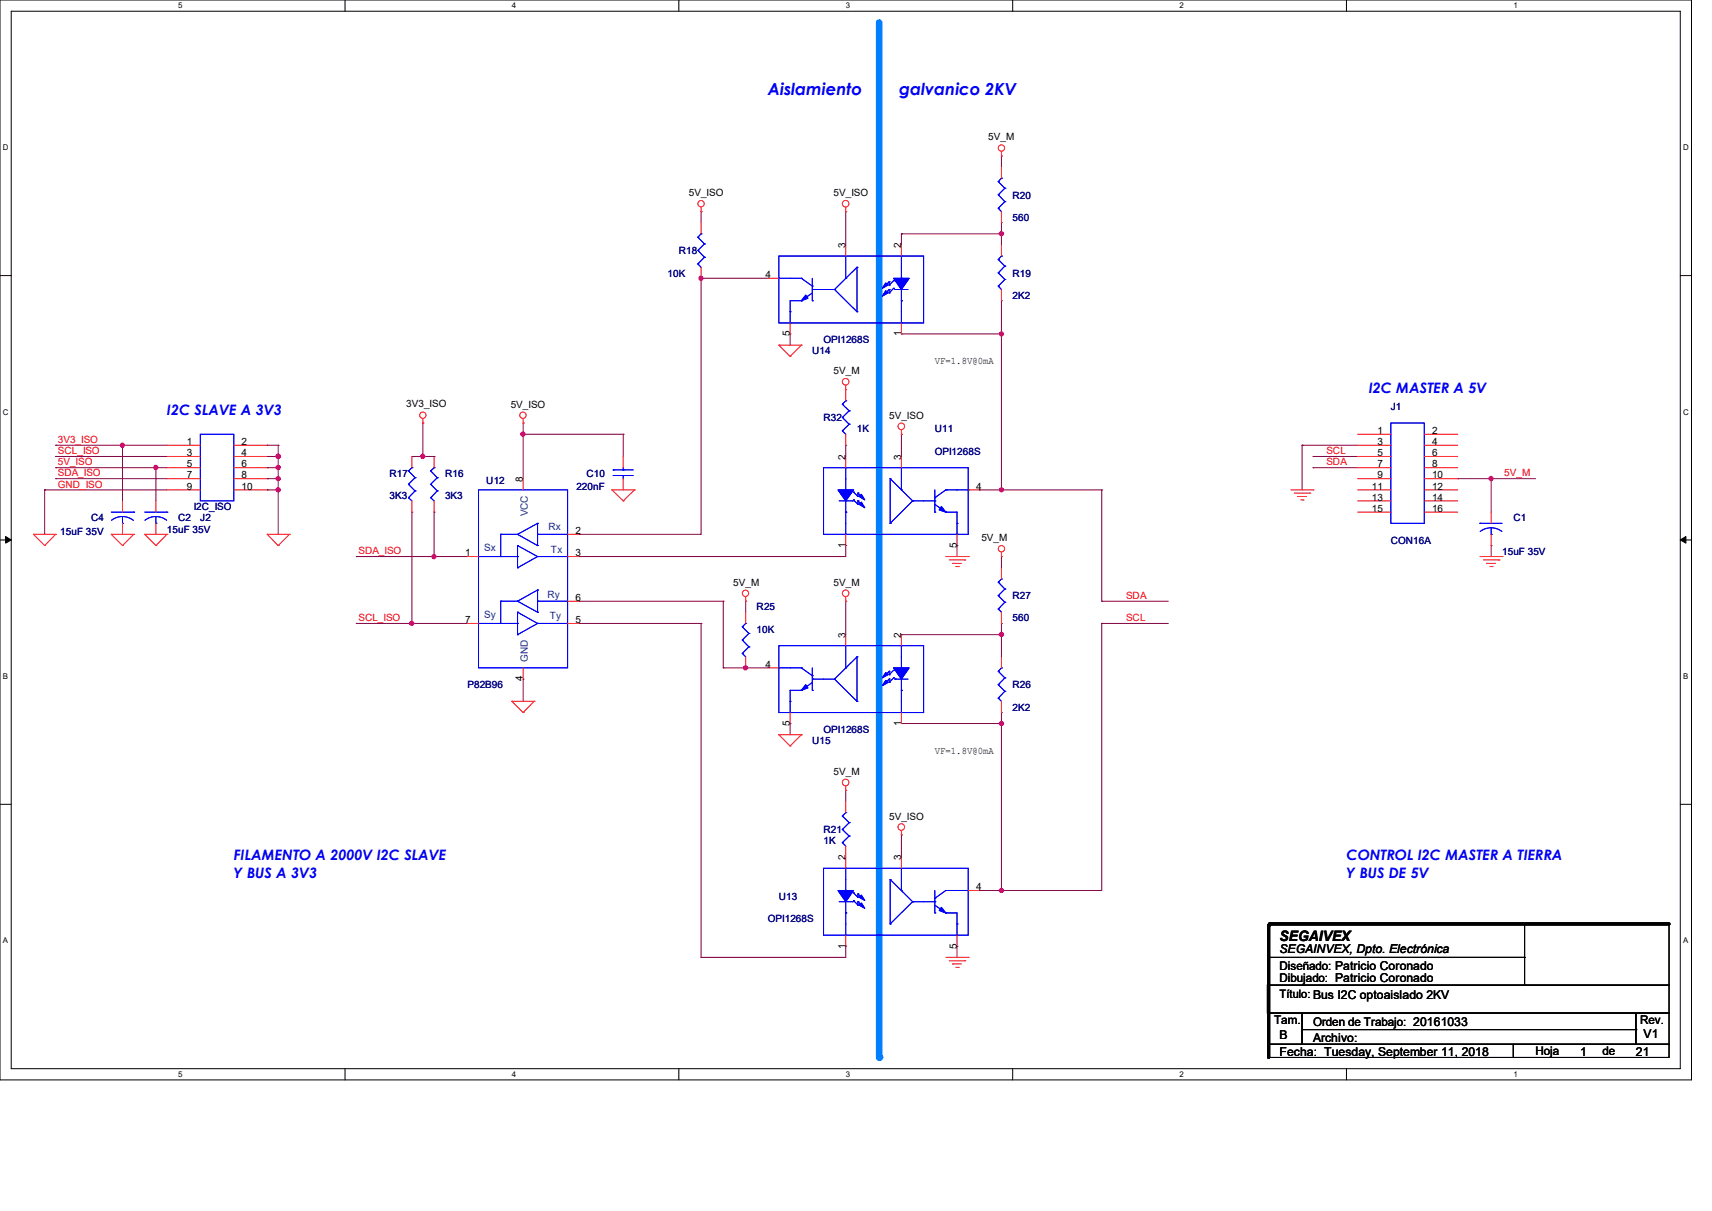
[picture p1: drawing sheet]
<svg xmlns="http://www.w3.org/2000/svg" width="297mm" height="210mm" viewBox="0 0 297 210" stroke-linecap="round" stroke-linejoin="round" font-family="sans-serif">
<path d="M0 0h293.5v187.3h-293.5zM1.9 1.9h289.6v183.4h-289.6z" fill="none" stroke="#000" stroke-width=".17"/>
<g fill="#fff">
<path d="M30.9 .2h.8v1.5h-.8z"/>
<path d="M30.9 185.5h.8v1.6h-.8z"/>
</g>
<path d="M59.9 0v1.9M59.9 185.3v2" fill="none" stroke="#000" stroke-width=".17"/>
<g fill="#fff">
<path d="M88.8 .2h.8v1.5h-.8z"/>
<path d="M88.8 185.5h.8v1.6h-.8z"/>
</g>
<path d="M117.8 0v1.9M117.8 185.3v2" fill="none" stroke="#000" stroke-width=".17"/>
<g fill="#fff">
<path d="M146.7 .2h.8v1.5h-.8z"/>
<path d="M146.7 185.5h.8v1.6h-.8z"/>
</g>
<path d="M175.7 0v1.9M175.7 185.3v2" fill="none" stroke="#000" stroke-width=".17"/>
<g fill="#fff">
<path d="M204.6 .2h.8v1.5h-.8z"/>
<path d="M204.6 185.5h.8v1.6h-.8z"/>
</g>
<path d="M233.6 0v1.9M233.6 185.3v2" fill="none" stroke="#000" stroke-width=".17"/>
<g fill="#fff">
<path d="M262.6 .2h.7v1.5h-.7z"/>
<path d="M262.6 185.5h.7v1.6h-.7z"/>
<path d="M.5 24.8h1v1.6h-1z"/>
<path d="M292 24.8h1v1.6h-1z"/>
<path d="M.5 70.7h1v1.5h-1z"/>
<path d="M292 70.7h1v1.5h-1z"/>
</g>
<path d="M0 47.8h1.9M291.5 47.8h2" fill="none" stroke="#000" stroke-width=".17"/>
<g fill="#fff">
<path d="M.5 116.5h.9v1.6h-.9z"/>
<path d="M292 116.5h.9v1.6h-.9z"/>
</g>
<path d="M0 93.6h1.9M291.5 93.6h2" fill="none" stroke="#000" stroke-width=".17"/>
<path d="M1 93l.9 .6-.9 .6zM291.5 93.6l1-.6v1.2z" fill="#000" stroke="#000" stroke-width=".17"/>
<g fill="#fff">
<path d="M.5 162.4h.9v1.5h-.9z"/>
<path d="M292 162.4h.9v1.5h-.9z"/>
</g>
<g fill="none" stroke="#000" stroke-width=".17">
<path d="M0 139.5h1.9M291.5 139.5h2M219.9 170.9h69.7v4.8h-69.7zM220.1 160.2h69.5v10.7h-69.5zM220.1 175.7h5.8v5.4h-5.8zM220.1 166h44.4M225.9 175.7h57.9v5.4h-57.9zM225.9 178.6h57.9M264.5 166h.1M264.5 170.9h.1M264.5 160.2v10.7M283.8 175.7h5.8v5.4h-5.8z"/>
<path d="M283.8 178.6h.1M220.1 181.1h42.5v2.3h-42.5zM262.6 181.1h27v2.3h-27z"/>
</g>
<g fill="none" stroke="#800040" stroke-width=".17">
<path d="M121.6 36.7h.1M121.6 36.7v1.9M146.7 36.7h.1M146.7 36.7v5.8M173.7 38.6h.1M173.7 27.1h.1M173.7 27.1v1.9M173.7 38.6v3.9M121.6 48.3h.1M121.6 48.3v44.4h-21.2M121.6 48.3h11.6M137.1 57.9h.1"/>
<path d="M137.1 57.9v2M156.4 40.6h.1M156.4 57.9h.1M156.4 40.6v1.9M156.4 40.6h17.3M156.4 57.9h17.3M173.7 40.6h.1M173.7 52.2h.1M173.7 57.9h.1M173.7 52.2v32.8M9.7 79.2h.1M9.7 77.2h.1"/>
<path d="M9.7 79.2h19.3M9.7 77.2h19.3M21.3 77.2h.1M21.3 77.2v9.7M46.4 77.2h.1M46.4 79.2h.1M46.4 79.2h1.9M46.4 77.2h1.9M48.3 77.2h.1M48.3 79.2h.1M48.3 77.2v15.5M71.5 79.2h3.8"/>
<path d="M73.4 79.2h.1M73.4 73.4h.1M73.4 73.4v5.8M75.3 79.2h.1M90.8 75.3h.1M90.8 73.4h.1M90.8 73.4v9.6M90.8 75.3h17.3M108.1 75.3h.1M108.1 75.3v3.9M146.7 77.2h.1M146.7 77.2v2"/>
<path d="M156.4 75.3h.1M156.4 75.3v3.9M225.9 77.2h.1M225.9 77.2h9.6M225.9 77.2v7.8M227.8 79.2h.1M227.8 79.2h7.7M7.7 85h.1M7.7 85h21.3M7.7 85v7.7M9.7 83h.1M9.7 81.1h.1"/>
<path d="M9.7 83h19.3M9.7 81.1h19.3M27.1 81.1h.1M27.1 81.1v5.8M46.4 83h.1M46.4 85h.1M46.4 81.1h.1M46.4 85h1.9M46.4 83h1.9M46.4 81.1h1.9M48.3 85h.1M48.3 83h.1"/>
<path d="M48.3 81.1h.1M61.8 96.5h.1M61.8 96.5h19.3M71.5 88.8h.1M71.5 88.8v19.3M75.3 88.8h.1M75.3 96.5h.1M75.3 88.8v7.7M100.4 96.5h.1M100.4 92.7h.1M146.7 94.6h.1M146.7 94.6v1.9h-46.3"/>
<path d="M166 94.6h.1M166 94.6v1.9M169.9 85h.1M169.9 85h21.2M173.7 96.5h.1M173.7 85h.1M173.7 96.5v2M191.1 85h.1M191.1 85v19.3M227.8 81.1h.1M227.8 81.1h7.7M252.9 83h.1"/>
<path d="M252.9 83h13.5M258.7 83h.1M258.7 94.6h.1M258.7 83v5.8M258.7 94.6v1.9M61.8 108.1h.1M61.8 108.1h19.3M71.5 108.1h.1M90.8 117.8h.1M90.8 117.8v3.8M100.4 108.1h.1M100.4 104.3h.1"/>
<path d="M100.4 108.1h21.2M100.4 104.3h25.1M121.6 108.1h.1M121.6 108.1v57.9M125.5 104.3h.1M125.5 115.8h.1M125.5 115.8h7.7M125.5 104.3v11.5M129.4 104.3h.1M129.4 115.8h.1M129.4 104.3v1.9M146.7 104.3h.1"/>
<path d="M146.7 104.3v5.8M156.4 110.1h.1M156.4 110.1h17.3M173.7 110.1h.1M173.7 108.1h.1M173.7 108.1v5.8M191.1 108.1h.1M191.1 104.3h.1M191.1 108.1h11.6M191.1 108.1v46.3h-21.2M191.1 104.3h11.6M137.1 125.5h.1"/>
<path d="M137.1 125.5v1.9M146.7 137.1h.1M146.7 137.1v1.9M156.4 125.5h.1M156.4 125.5h17.3M173.7 125.5h.1M173.7 123.6h.1M173.7 123.6v30.8M156.4 144.8h.1M156.4 144.8v3.9M169.9 154.4h.1M173.7 154.4h.1"/>
<path d="M121.6 166h.1M146.7 164.1h.1M146.7 164.1v1.9h-25.1M166 164.1h.1M166 164.1v1.9"/>
</g>
<g fill="#f0f" stroke="#f0f" stroke-width=".17">
<circle cx="121.6" cy="48.3" r=".37"/>
<circle cx="173.7" cy="40.5" r=".37"/>
<circle cx="173.7" cy="84.9" r=".37"/>
<circle cx="173.7" cy="57.9" r=".37"/>
<circle cx="73.3" cy="79.1" r=".37"/>
<circle cx="71.4" cy="108.1" r=".37"/>
<circle cx="75.3" cy="96.5" r=".37"/>
<circle cx="173.7" cy="154.4" r=".37"/>
<circle cx="173.7" cy="125.5" r=".37"/>
<circle cx="48.3" cy="84.9" r=".37"/>
<circle cx="48.3" cy="79.1" r=".37"/>
<circle cx="48.3" cy="83" r=".37"/>
<circle cx="27" cy="81.1" r=".37"/>
<circle cx="90.7" cy="75.3" r=".37"/>
<circle cx="48.3" cy="81.1" r=".37"/>
<circle cx="258.7" cy="83" r=".37"/>
<circle cx="21.2" cy="77.2" r=".37"/>
<circle cx="173.7" cy="110" r=".37"/>
<circle cx="129.3" cy="115.8" r=".37"/>
</g>
<g fill="none" stroke="#f00" stroke-width=".17">
<path d="M121.6 36.7h.1M121.6 35.9v.8M146.7 36.7h.1M146.7 35.9v.8M173.7 27.1h.1M173.7 26.3v.8M135.1 59.9h.1M135.1 59.9h3.9M135.1 59.9l2 1.9M139 59.9h.1M139 59.9l-1.9 1.9M73.4 73.4h.1"/>
<path d="M73.4 72.6v.8M90.8 73.4h.1M90.8 72.6v.8M137.1 61.8h.1M146.7 67.6h.1M146.7 66.8v.8M156.4 75.3h.1M156.4 74.5v.8M5.8 92.7h.1M5.8 92.7h3.9M5.8 92.7l1.9 1.9M7.7 94.6h.1"/>
<path d="M9.7 92.7h.1M9.7 92.7l-2 1.9M19.3 92.7h.1M19.3 92.7h3.9M19.3 92.7l2 1.9M21.3 94.6h.1M23.2 92.7h.1M23.2 92.7l-1.9 1.9M25.1 92.7h.1M25.1 92.7h3.9M25.1 92.7l2 1.9M27.1 94.6h.1"/>
<path d="M29 92.7h.1M29 92.7l-1.9 1.9M46.4 92.7h.1M46.4 92.7h3.8M46.4 92.7l1.9 1.9M48.3 94.6h.1M50.2 92.7h.1M50.2 92.7l-1.9 1.9M106.2 85h.1M106.2 85h3.9M106.2 85l1.9 1.9M108.1 86.9h.1"/>
<path d="M110.1 85h.1M110.1 85l-2 1.9M164.1 96.5h3.9M164.7 97.1h2.7M165.3 97.7h.1M165.3 97.7h1.5M165.8 98.3h.4M166.2 98.3h.1M167.4 97.1h.1M168 96.5h.1M173.7 96.5h.1M173.7 95.8v.7"/>
<path d="M223.9 85h3.9M224.5 85.5h2.7M225.1 86.1h.1M225.1 86.1h1.6M225.7 86.7h.4M226.1 86.7h.1M227.2 85.5h.1M227.8 85h.1M256.8 96.5h3.8M257.3 97.1h2.8M257.9 97.7h.1M257.9 97.7h1.6"/>
<path d="M258.5 98.3h.4M258.9 98.3h.1M260.1 97.1h.1M260.6 96.5h.1M129.4 104.3h.1M129.4 103.5v.8M146.7 104.3h.1M146.7 103.5v.8M88.8 121.6h.1M88.8 121.6h3.9M88.8 121.6l2 2M90.8 123.6h.1"/>
<path d="M92.7 121.6h.1M92.7 121.6l-1.9 2M135.1 127.4h.1M135.1 127.4h3.9M135.1 127.4l2 2M137.1 129.4h.1M139 127.4h.1M139 127.4l-1.9 2M146.7 137.1h.1M146.7 136.3v.8M156.4 144.8h.1M156.4 144v.8"/>
<path d="M164.1 166h3.9M164.7 166.6h2.7M165.3 167.2h.1M165.3 167.2h1.5M165.8 167.8h.4M166.2 167.8h.1M167.4 166.6h.1M168 166h.1"/>
<circle cx="121.6" cy="35.3" r=".55"/>
<circle cx="146.7" cy="35.3" r=".57"/>
<circle cx="173.7" cy="25.7" r=".55"/>
<circle cx="73.4" cy="72" r=".55"/>
<circle cx="90.7" cy="72" r=".55"/>
<circle cx="146.7" cy="66.2" r=".57"/>
<circle cx="156.4" cy="73.9" r=".57"/>
<circle cx="173.7" cy="95.2" r=".55"/>
<circle cx="129.3" cy="102.9" r=".55"/>
<circle cx="146.7" cy="102.9" r=".57"/>
<circle cx="146.7" cy="135.7" r=".57"/>
<circle cx="156.4" cy="143.4" r=".57"/>
</g>
<path d="M220.1 160.4v23M220.3 160.2h69.3" fill="none" stroke="#000" stroke-width=".55"/>
<g fill="#000">
<circle cx="220.1" cy="160.4" r=".28"/>
<circle cx="220.3" cy="160.2" r=".28"/>
</g>
<path d="M152.5 3.9v179.5" fill="none" stroke="#0080ff" stroke-width="1.1"/>
<circle cx="152.5" cy="183.4" r=".57" fill="#0080ff"/>
<g fill="#00f" stroke="#00f" stroke-width=".17">
<path d="M153.7 50.4l.4 .4-1 .6z"/>
<path d="M153.7 49.1l.4 .3-1 .6z"/>
<path d="M139.8 51.2l.4 .5-1.2 .5z"/>
<path d="M153.7 118l.4 .4-1 .5z"/>
<path d="M153.7 116.6l.4 .4-1 .6z"/>
<path d="M139.8 118.7l.4 .6-1.2 .4z"/>
<path d="M149.1 87.5l.3-.4 .6 1z"/>
<path d="M149.1 86.1l.3-.4 .6 1z"/>
<path d="M163.3 87.8l.8 1-1.2-.4z"/>
<path d="M149.1 157l.3-.4 .6 .9z"/>
<path d="M149.1 155.6l.3-.4 .6 1z"/>
<path d="M163.3 157.4l.8 .9-1.2-.4z"/>
<path d="M155 48.3h2.7l-1.3 1.9z" fill-rule="evenodd"/>
<path d="M155 48.3h2.7l-1.3 1.9z" fill-rule="evenodd"/>
<path d="M155 115.8h2.7l-1.3 2z" fill-rule="evenodd"/>
<path d="M155 115.8h2.7l-1.3 2z" fill-rule="evenodd"/>
<path d="M145.4 85h2.7l-1.4 1.9z" fill-rule="evenodd"/>
<path d="M145.4 85h2.7l-1.4 1.9z" fill-rule="evenodd"/>
<path d="M145.4 154.4h2.7l-1.4 2z" fill-rule="evenodd"/>
<path d="M145.4 154.4h2.7l-1.4 2z" fill-rule="evenodd"/>
</g>
<g fill="none" stroke="#00f" stroke-width=".17">
<path d="M173.2 36.1h.1M173.2 33.8h.1M173.2 31.5h.1M173.2 36.1l.5 .6M173.2 33.8l1.1 1.2M173.2 31.5l1.1 1.1M173.7 30.9h.1M173.7 30.9l-.5 .6M174.3 35h.1M174.3 32.6h.1M174.3 35l-1.1 1.1M174.3 32.6l-1.1 1.2"/>
<path d="M121.1 45.8h.1M121.1 43.4h.1M121.1 41.1h.1M121.1 45.8l.5 .6M121.1 43.4l1.1 1.2M121.1 41.1l1.1 1.2M121.6 40.6h.1M121.6 40.6l-.5 .5M122.2 44.6h.1M122.2 42.3h.1M122.2 44.6l-1.1 1.2M122.2 42.3l-1.1 1.1"/>
<path d="M135.1 44.4h25.1v11.6h-25.1zM135.1 48.3h.1M135.1 48.3h3.9M137.1 54.1h.1M137.1 56h.1M139 52.2h.1M139 48.3h.1M139 48.3l1.9 1.3M139 52.2h-1.9v3.8M140.9 52.2h.1M140.9 49.6h.1M140.9 50.2h.1"/>
<path d="M140.9 50.2h3.9M140.9 48.3v3.9M140.9 50.8l-1.9 1.4M144.8 50.2h.1M144.8 50.2l3.9 3.9M146.7 48.3h.1M146.7 44.4v3.9M148.7 46.4h.1M148.7 54.1h.1M148.7 46.4l-3.9 3.8M148.7 46.4v7.7M154.3 50.8h.1"/>
<path d="M154.3 50.2h.1M154.3 49.4h.1M154.3 48.9h.1M154.3 48.9v.5M154.3 50.2v.6M154.3 50.2l-.8 .8M154.3 48.9l-.8 .7M155 50h.1M155 48.7h.1M155 50l-.7 .8M155 48.7l-.7 .7M155.2 50.2h.1"/>
<path d="M155.2 50.2h2.3M156.4 48.3h.1M156.4 52.2h.1M156.4 56h.1M156.4 44.4h.1M156.4 44.4v3.9M156.4 50.2v5.8M173.2 49.6h.1M173.2 47.3h.1M173.2 45h.1M173.2 49.6l.5 .6M173.2 47.3l1.1 1.2"/>
<path d="M173.2 45l1.1 1.1M173.7 44.4h.1M173.7 44.4l-.5 .6M174.3 48.5h.1M174.3 46.1h.1M174.3 48.5l-1.1 1.1M174.3 46.1l-1.1 1.2M34.8 75.3h5.8v11.6h-5.8zM146.1 74.7h.1M146.1 72.4h.1M146.1 70.1h.1M146.1 74.7l.6 .6"/>
<path d="M146.1 72.4l1.2 1.2M146.1 70.1l1.2 1.1M146.7 69.5h.1M146.7 69.5l-.6 .6M147.3 73.6h.1M147.3 71.2h.1M147.3 73.6l-1.2 1.1M147.3 71.2l-1.2 1.2M241.3 73.4h5.8v17.4h-5.8zM19.3 88.8h3.9M21.3 90.8h.1M21.3 89.6l1.1 .2 .7 .4"/>
<path d="M21.3 89.6l-.9 .1-1.1 .5M21.3 89.6v1.2M23.2 88.8h.1M25.1 88.8h3.9M27.1 90.8h.1M27.1 89.6l1.1 .2 .7 .4M27.1 89.6l-.9 .1-1.1 .5M27.1 89.6v1.2M29 88.8h.1M70.9 86.3h.1M70.9 84h.1M70.9 81.7h.1"/>
<path d="M70.9 86.3l.6 .6M70.9 84l1.1 1.1M70.9 81.7l1.1 1.1M71.5 81.1h.1M71.5 81.1l-.6 .6M72 85.1h.1M72 82.8h.1M72 85.1l-1.1 1.2M72 82.8l-1.1 1.2M74.7 86.3h.1M74.7 84h.1M74.7 81.7h.1"/>
<path d="M74.7 86.3l.6 .6M74.7 84l1.2 1.1M74.7 81.7l1.2 1.1M75.3 81.1h.1M75.3 81.1l-.6 .6M75.9 85.1h.1M75.9 82.8h.1M75.9 85.1l-1.2 1.2M75.9 82.8l-1.2 1.2M83 85h15.5v30.8h-15.5zM83 96.5h.1M83 96.5h6.8"/>
<path d="M86.9 92.7h.1M86.9 96.5h.1M86.9 92.7h2.9M86.9 92.7v3.8M89.8 92.7h.1M89.8 98.5h.1M89.8 94.6h.1M89.8 96.5h.1M89.8 92.7l3.5 1.9M89.8 94.6v3.9M89.8 94.6l3.5 1.9M93.3 94.6h.1"/>
<path d="M93.3 90.8h.1M93.3 96.5h.1M93.3 92.7h.1M93.3 90.8v3.8M93.3 90.8l-3.5 1.9M93.3 96.5l-3.5 2M93.3 92.7h5.2M93.3 96.5h5.2M98.5 96.5h.1M106.4 82.5h.1M106.4 81.5h.1M106.4 82.5h3.5"/>
<path d="M106.4 81.5h3.5M108.1 81.5h.1M108.1 82.5h.1M108.1 81.1v.4M108.1 82.5v.5M142.9 81.1h25.1v11.6h-25.1zM145.6 86.9h2.3M146.7 85h.1M146.7 88.8h.1M146.7 92.7h.1M146.7 81.1h.1M146.7 81.1v3.9"/>
<path d="M146.7 86.9v5.8M147.9 86.9h.1M148.1 86.7h.1M148.1 85.3h.1M148.1 86.7l.7 .8M148.1 85.3l.7 .8M148.8 87.5h.1M148.8 86.9h.1M148.8 86.1h.1M148.8 85.5h.1M148.8 85.5v.6M148.8 86.9v.6"/>
<path d="M148.8 86.9l.8 .8M148.8 85.5l.8 .8M154.4 83h.1M154.4 90.8h.1M154.4 83l3.9 3.9M154.4 83v7.8M156.4 85h.1M156.4 81.1v3.9M158.3 86.9h.1M158.3 86.9h3.9M158.3 86.9l-3.9 3.9M162.2 88.8h.1"/>
<path d="M162.2 86.3h.1M162.2 86.9h.1M162.2 85v3.8M162.2 87.5l1.9 1.3M164.1 88.8h.1M164.1 85h.1M164.1 88.8h1.9v3.9M164.1 85l-1.9 1.3M164.1 85h3.9M166 90.8h.1M166 92.7h.1M168 85h.1"/>
<path d="M256.8 90.8h.1M256.8 90.8h3.8M258.7 92.7h.1M258.7 91.5l-.8 .1-1.1 .6M258.7 91.5l1.2 .3 .7 .4M258.7 91.5v1.2M83 108.1h6.8M86.9 104.3h.1M86.9 108.1h.1M86.9 104.3v3.8M86.9 104.3h2.9M89.8 106.2h.1"/>
<path d="M89.8 110.1h.1M89.8 104.3h.1M89.8 108.1h.1M89.8 106.2v3.9M89.8 106.2l3.5 1.9M89.8 104.3l3.5 1.9M93.3 108.1h.1M93.3 102.3h.1M93.3 106.2h.1M93.3 104.3h.1M93.3 102.3v3.9M93.3 108.1l-3.5 2"/>
<path d="M93.3 102.3l-3.5 2M93.3 108.1h5.2M93.3 104.3h5.2M128.8 113.3h.1M128.8 111h.1M128.8 108.7h.1M128.8 113.3l.6 .6M128.8 111l1.1 1.2M128.8 108.7l1.1 1.2M129.4 108.1h.1M129.4 108.1l-.6 .6M129.9 112.2h.1"/>
<path d="M129.9 109.9h.1M129.9 112.2l-1.1 1.1M129.9 109.9l-1.1 1.1M135.1 112h25.1v11.6h-25.1zM135.1 115.8h.1M135.1 115.8h3.9M139 119.7h.1M139 115.8h.1M139 119.7h-1.9v3.9M139 115.8l1.9 1.4M140.9 119.7h.1M140.9 117.2h.1"/>
<path d="M140.9 117.8h.1M140.9 115.8v3.9M140.9 117.8h3.9M140.9 118.4l-1.9 1.3M144.8 117.8h.1M144.8 117.8l3.9 3.8M146.7 115.8h.1M146.7 112v3.8M148.7 113.9h.1M148.7 113.9v7.7M148.7 113.9l-3.9 3.9M154.3 118.4h.1"/>
<path d="M154.3 117.8h.1M154.3 117h.1M154.3 116.4h.1M154.3 116.4v.6M154.3 117.8v.6M154.3 117.8l-.8 .7M154.3 116.4l-.8 .8M155 117.6h.1M155 116.2h.1M155 117.6l-.7 .8M155 116.2l-.7 .8M155.2 117.8h.1"/>
<path d="M155.2 117.8h2.3M156.4 115.8h.1M156.4 119.7h.1M156.4 112h.1M156.4 112v3.8M156.4 117.8v5.8M173.2 118.7h.1M173.2 116.4h.1M173.2 105.6h.1M173.2 103.3h.1M173.2 101h.1M173.2 118.7l1.1 1.2"/>
<path d="M173.2 116.4l1.1 1.2M173.2 105.6l.5 .6M173.2 103.3l1.1 1.1M173.2 101l1.1 1.2M173.7 115.8h.1M173.7 100.4h.1M173.7 115.8l-.5 .6M173.7 100.4l-.5 .6M174.3 119.9h.1M174.3 117.6h.1M174.3 104.4h.1M174.3 102.2h.1"/>
<path d="M174.3 119.9l-1.1 1.2M174.3 117.6l-1.1 1.1M174.3 104.4l-1.1 1.2M174.3 102.2l-1.1 1.1M137.1 121.6h.1M137.1 123.6h.1M148.7 121.6h.1M156.4 123.6h.1M173.2 121.1h.1M173.2 121.1l.5 .5M142.9 150.6h25.1v11.6h-25.1zM145.6 156.4h2.3"/>
<path d="M146.1 146.1h.1M146.1 143.8h.1M146.1 141.5h.1M146.1 146.1l.6 .6M146.1 143.8l1.2 1.2M146.1 141.5l1.2 1.2M146.7 154.4h.1M146.7 158.3h.1M146.7 150.6h.1M146.7 140.9h.1M146.7 150.6v3.8M146.7 156.4v5.8"/>
<path d="M146.7 140.9l-.6 .6M147.3 145h.1M147.3 142.7h.1M147.3 145l-1.2 1.1M147.3 142.7l-1.2 1.1M147.9 156.4h.1M148.1 156.2h.1M148.1 154.9h.1M148.1 156.2l.7 .8M148.1 154.9l.7 .7M148.8 157h.1M148.8 156.4h.1"/>
<path d="M148.8 155.6h.1M148.8 155h.1M148.8 155v.6M148.8 156.4v.6M148.8 156.4l.8 .7M148.8 155l.8 .8M154.4 152.5h.1M154.4 152.5v7.7M154.4 152.5l3.9 3.9M156.4 154.4h.1M156.4 150.6v3.8M158.3 156.4h.1"/>
<path d="M158.3 156.4h3.9M158.3 156.4l-3.9 3.8M162.2 158.3h.1M162.2 155.8h.1M162.2 156.4h.1M162.2 154.4v3.9M162.2 157l1.9 1.3M164.1 158.3h.1M164.1 154.4h.1M164.1 158.3h1.9v3.9M164.1 154.4l-1.9 1.4M164.1 154.4h3.9"/>
<path d="M168 154.4h.1M146.7 162.2h.1M154.4 160.2h.1M166 160.2h.1M166 162.2h.1"/>
</g>
<g fill="none" stroke="#f00" stroke-width=".17">
<path d="M121.6 38.6v2M173.7 29v1.9M173.7 36.7v1.9M121.6 46.4v1.9M133.2 48.3h1.9M137.1 56v1.9M146.7 42.5v1.9M156.4 42.5v1.9M156.4 56v1.9M173.7 42.5v1.9M173.7 50.2v2M29 77.2h5.8"/>
<path d="M29 79.2h5.8M40.6 77.2h5.8M40.6 79.2h5.8M71.5 79.2v1.9M75.3 79.2v1.9M108.1 79.2v1.9M146.7 67.6v1.9M146.7 75.3v1.9M146.7 79.2v1.9M156.4 79.2v1.9M235.5 77.2h5.8M235.5 79.2h5.8"/>
<path d="M235.5 75.3h5.8M247.1 77.2h5.8M247.1 79.2h5.8M247.1 75.3h5.8M21.3 86.9v1.9M21.3 90.8v1.9M27.1 86.9v1.9M27.1 90.8v1.9M29 81.1h5.8M29 83h5.8M29 85h5.8M40.6 81.1h5.8"/>
<path d="M40.6 83h5.8M40.6 85h5.8M71.5 86.9v1.9M75.3 86.9v1.9M81.1 96.5h1.9M90.8 83v2M98.5 96.5h1.9M98.5 92.7h1.9M108.1 83v2M146.7 92.7v1.9M166 92.7v1.9M168 85h1.9"/>
<path d="M173.7 98.5v1.9M235.5 81.1h5.8M235.5 83h5.8M235.5 85h5.8M235.5 86.9h5.8M235.5 88.8h5.8M247.1 81.1h5.8M247.1 83h5.8M247.1 85h5.8M247.1 86.9h5.8M247.1 88.8h5.8M258.7 88.8v2"/>
<path d="M258.7 92.7v1.9M81.1 108.1h1.9M90.8 115.8v2M98.5 108.1h1.9M98.5 104.3h1.9M129.4 106.2v1.9M129.4 113.9v1.9M133.2 115.8h1.9M146.7 110.1v1.9M156.4 110.1v1.9M173.7 106.2v1.9M173.7 113.9v1.9"/>
<path d="M137.1 123.6v1.9M146.7 139v1.9M156.4 123.6v1.9M173.7 121.6v2M146.7 146.7v3.9M156.4 148.7v1.9M168 154.4h1.9M146.7 162.2v1.9M166 162.2v1.9"/>
</g>
<g fill="#f0f" stroke="#f0f" stroke-width=".17">
<circle cx="121.6" cy="48.3" r=".37"/>
<circle cx="173.7" cy="40.5" r=".37"/>
<circle cx="173.7" cy="84.9" r=".37"/>
<circle cx="173.7" cy="57.9" r=".37"/>
<circle cx="73.3" cy="79.1" r=".37"/>
<circle cx="71.4" cy="108.1" r=".37"/>
<circle cx="75.3" cy="96.5" r=".37"/>
<circle cx="173.7" cy="154.4" r=".37"/>
<circle cx="173.7" cy="125.5" r=".37"/>
<circle cx="48.3" cy="84.9" r=".37"/>
<circle cx="48.3" cy="79.1" r=".37"/>
<circle cx="48.3" cy="83" r=".37"/>
<circle cx="27" cy="81.1" r=".37"/>
<circle cx="90.7" cy="75.3" r=".37"/>
<circle cx="48.3" cy="81.1" r=".37"/>
<circle cx="258.7" cy="83" r=".37"/>
<circle cx="21.2" cy="77.2" r=".37"/>
<circle cx="173.7" cy="110" r=".37"/>
<circle cx="129.3" cy="115.8" r=".37"/>
</g>
<g font-size="2.9" fill="#00f">
<text x="133.2" y="16.5">Aislamiento</text>
<text x="156" y="16.5">galvanico 2KV</text>
</g>
<g font-size="2.5" fill="#00f">
<text x="237.4" y="68.2">I2C MASTER A 5V</text>
<text x="29" y="72">I2C SLAVE A 3V3</text>
<text x="40.6" y="149.2">FILAMENTO A 2000V I2C SLAVE</text>
<text x="233.6" y="149.2">CONTROL I2C MASTER A TIERRA</text>
<text x="40.6" y="152.3">Y BUS A 3V3</text>
<text x="233.6" y="152.3">Y BUS DE 5V</text>
</g>
<text font-size="2.5" x="222" y="163.1">SEGAIVEX</text>
<g font-size="2.1">
<text x="222" y="165.3">SEGAINVEX, Dpto. Electrónica</text>
<text x="222" y="168.1">Diseñado: Patricio Coronado</text>
<text x="222" y="170.3">Dibujado: Patricio Coronado</text>
<text x="221.1" y="177.6">Tam.</text>
<text x="227.8" y="178">Orden de Trabajo: 20161033</text>
<text x="284.6" y="177.6">Rev.</text>
<text x="285.2" y="180">V1</text>
<text x="222" y="180.1">B</text>
<text x="222" y="183">Fecha: Tuesday, September 11, 2018</text>
<text x="227.8" y="180.7">Archivo:</text>
<text x="266.4" y="183">Hoja</text>
<text x="274.1" y="183">1</text>
<text x="278" y="183">de</text>
<text x="283.8" y="183">21</text>
</g>
<text font-size="2" x="222" y="173.1">Título: Bus I2C optoaislado 2KV</text>
<g font-size="1.7">
<text x="171.4" y="24.2">5V_M</text>
<text x="119.5" y="34">5V_ISO</text>
<text x="144.6" y="34">5V_ISO</text>
<text x="146.7" y="43.1" transform="rotate(-90 146.7 43.1)">3</text>
<text x="156.3" y="43.1" transform="rotate(-90 156.3 43.1)">2</text>
<text x="132.8" y="48.2">4</text>
<text x="137" y="58.3" transform="rotate(-90 137 58.3)">5</text>
<text x="156.3" y="58.3" transform="rotate(-90 156.3 58.3)">1</text>
<text x="144.6" y="64.9">5V_M</text>
<text x="162.2" y="63.2">VF=1.8V@0mA</text>
<text x="70.5" y="70.5">3V3_ISO</text>
<text x="88.6" y="70.7">5V_ISO</text>
<text x="32.4" y="77.2">1</text>
<text x="41.9" y="77.2">2</text>
<text x="154.3" y="72.6">5V_ISO</text>
<text x="239" y="75.3">1</text>
<text x="239" y="77.2">3</text>
<text x="248.4" y="75.3">2</text>
<text x="248.4" y="77.2">4</text>
<text x="32.4" y="79.1">3</text>
<text x="32.4" y="81.1">5</text>
<text x="32.4" y="83">7</text>
<text x="41.9" y="79.1">4</text>
<text x="41.9" y="81.1">6</text>
<text x="41.9" y="83">8</text>
<text x="90.7" y="83.6" transform="rotate(-90 90.7 83.6)">8</text>
<text x="146.7" y="79.8" transform="rotate(-90 146.7 79.8)">2</text>
<text x="156.3" y="79.8" transform="rotate(-90 156.3 79.8)">3</text>
<text x="239" y="79.1">5</text>
<text x="239" y="81.1">7</text>
<text x="239" y="83">9</text>
<text x="248.4" y="79.1">6</text>
<text x="248.4" y="81.1">8</text>
<text x="248.4" y="83">10</text>
<text x="32.4" y="84.9">9</text>
<text x="41.9" y="84.9">10</text>
<text x="169.3" y="84.9">4</text>
<text x="238" y="84.9">11</text>
<text x="238" y="86.8">13</text>
<text x="238" y="88.8">15</text>
<text x="248.4" y="84.9">12</text>
<text x="248.4" y="86.8">14</text>
<text x="248.4" y="88.8">16</text>
<text x="99.8" y="92.6">2</text>
<text x="146.7" y="95" transform="rotate(-90 146.7 95)">1</text>
<text x="166" y="95" transform="rotate(-90 166 95)">5</text>
<text x="170.3" y="93.9">5V_M</text>
<text x="80.7" y="96.5">1</text>
<text x="99.8" y="96.5">3</text>
<text x="127.2" y="101.6">5V_M</text>
<text x="144.6" y="101.6">5V_M</text>
<text x="99.8" y="104.2">6</text>
<text x="80.7" y="108.1">7</text>
<text x="99.8" y="108.1">5</text>
<text x="146.7" y="110.6" transform="rotate(-90 146.7 110.6)">3</text>
<text x="156.3" y="110.6" transform="rotate(-90 156.3 110.6)">2</text>
<text x="90.7" y="118.1" transform="rotate(-90 90.7 118.1)">4</text>
<text x="132.8" y="115.8">4</text>
<text x="137" y="125.9" transform="rotate(-90 137 125.9)">5</text>
<text x="156.3" y="125.9" transform="rotate(-90 156.3 125.9)">1</text>
<text x="162.2" y="130.8">VF=1.8V@0mA</text>
<text x="144.6" y="134.4">5V_M</text>
<text x="154.3" y="142.2">5V_ISO</text>
<text x="146.7" y="149.2" transform="rotate(-90 146.7 149.2)">2</text>
<text x="156.3" y="149.2" transform="rotate(-90 156.3 149.2)">3</text>
<text x="169.3" y="154.4">4</text>
<text x="146.7" y="164.5" transform="rotate(-90 146.7 164.5)">1</text>
<text x="166" y="164.5" transform="rotate(-90 166 164.5)">5</text>
</g>
<g font-size="1.7" fill="#000080">
<text x="175.7" y="34.5">R20</text>
<text x="175.7" y="38.3">560</text>
<text x="115.8" y="48">10K</text>
<text x="117.8" y="44.1">R18</text>
<text x="175.7" y="48">R19</text>
<text x="175.7" y="51.8">2K2</text>
<text x="142.9" y="59.5">OPI1268S</text>
<text x="140.9" y="61.5">U14</text>
<text x="241.3" y="71.1">J1</text>
<text x="142.9" y="73.1">R32</text>
<text x="148.7" y="75">1K</text>
<text x="162.2" y="75">U11</text>
<text x="67.6" y="82.7">R17</text>
<text x="77.2" y="82.7">R16</text>
<text x="84.4" y="83.9">U12</text>
<text x="101.8" y="82.7">C10</text>
<text x="162.2" y="78.8">OPI1268S</text>
<text x="33.6" y="88.5">I2C_ISO</text>
<text x="67.6" y="86.6">3K3</text>
<text x="77.2" y="86.6">3K3</text>
<text x="100" y="85">220nF</text>
<text x="10.5" y="92.7">15uF 35V</text>
<text x="15.8" y="90.4">C4</text>
<text x="29" y="92.4">15uF 35V</text>
<text x="30.9" y="90.4">C2</text>
<text x="34.8" y="90.4">J2</text>
<text x="241.3" y="94.3">CON16A</text>
<text x="262.5" y="90.4">C1</text>
<text x="260.6" y="96.2">15uF 35V</text>
<text x="131.3" y="105.9">R25</text>
<text x="175.7" y="103.9">R27</text>
<text x="175.7" y="107.8">560</text>
<text x="131.3" y="109.7">10K</text>
<text x="81.1" y="119.4">P82B96</text>
<text x="175.7" y="119.4">R26</text>
<text x="175.7" y="123.2">2K2</text>
<text x="140.9" y="129">U15</text>
<text x="142.9" y="127.1">OPI1268S</text>
<text x="142.9" y="144.5">R21</text>
<text x="142.9" y="146.4">1K</text>
<text x="133.2" y="159.9">OPI1268S</text>
<text x="135.1" y="156">U13</text>
</g>
<g font-size="1.7" fill="#f00">
<text x="10" y="76.8">3V3_ISO</text>
<text x="10" y="82.6">SDA_ISO</text>
<text x="10" y="78.8">SCL_ISO</text>
<text x="10" y="80.7">5V_ISO</text>
<text x="230.1" y="78.8">SCL</text>
<text x="230.1" y="80.7">SDA</text>
<text x="261" y="82.6">5V_M</text>
<text x="10" y="84.6">GND_ISO</text>
<text x="62.2" y="96.1">SDA_ISO</text>
<text x="62.2" y="107.7">SCL_ISO</text>
<text x="195.4" y="107.7">SCL</text>
<text x="195.4" y="103.9">SDA</text>
</g>
<g font-size="1.7" fill="#004080">
<text x="91.6" y="89.5" transform="rotate(-90 91.6 89.5)">VCC</text>
<text x="84" y="95.6">Sx</text>
<text x="95.2" y="91.9">Rx</text>
<text x="95.6" y="95.8">Tx</text>
<text x="84" y="107.2">Sy</text>
<text x="95" y="103.8">Ry</text>
<text x="95.4" y="107.4">Ty</text>
<text x="91.6" y="114.8" transform="rotate(-90 91.6 114.8)">GND</text>
</g>
<g font-size="1.4">
<text x="30.9" y="1.4">5</text>
<text x="88.8" y="1.4">4</text>
<text x="146.7" y="1.4">3</text>
<text x="204.6" y="1.4">2</text>
<text x="262.6" y="1.4">1</text>
<text x=".5" y="26.1">D</text>
<text x="292" y="26.1">D</text>
<text x=".5" y="71.9">C</text>
<text x="292" y="71.9">C</text>
<text x=".5" y="117.8">B</text>
<text x="292" y="117.8">B</text>
<text x=".5" y="163.6">A</text>
<text x="292" y="163.6">A</text>
<text x="30.9" y="186.8">5</text>
<text x="88.8" y="186.8">4</text>
<text x="146.7" y="186.8">3</text>
<text x="204.6" y="186.8">2</text>
<text x="262.6" y="186.8">1</text>
</g>
</svg>
